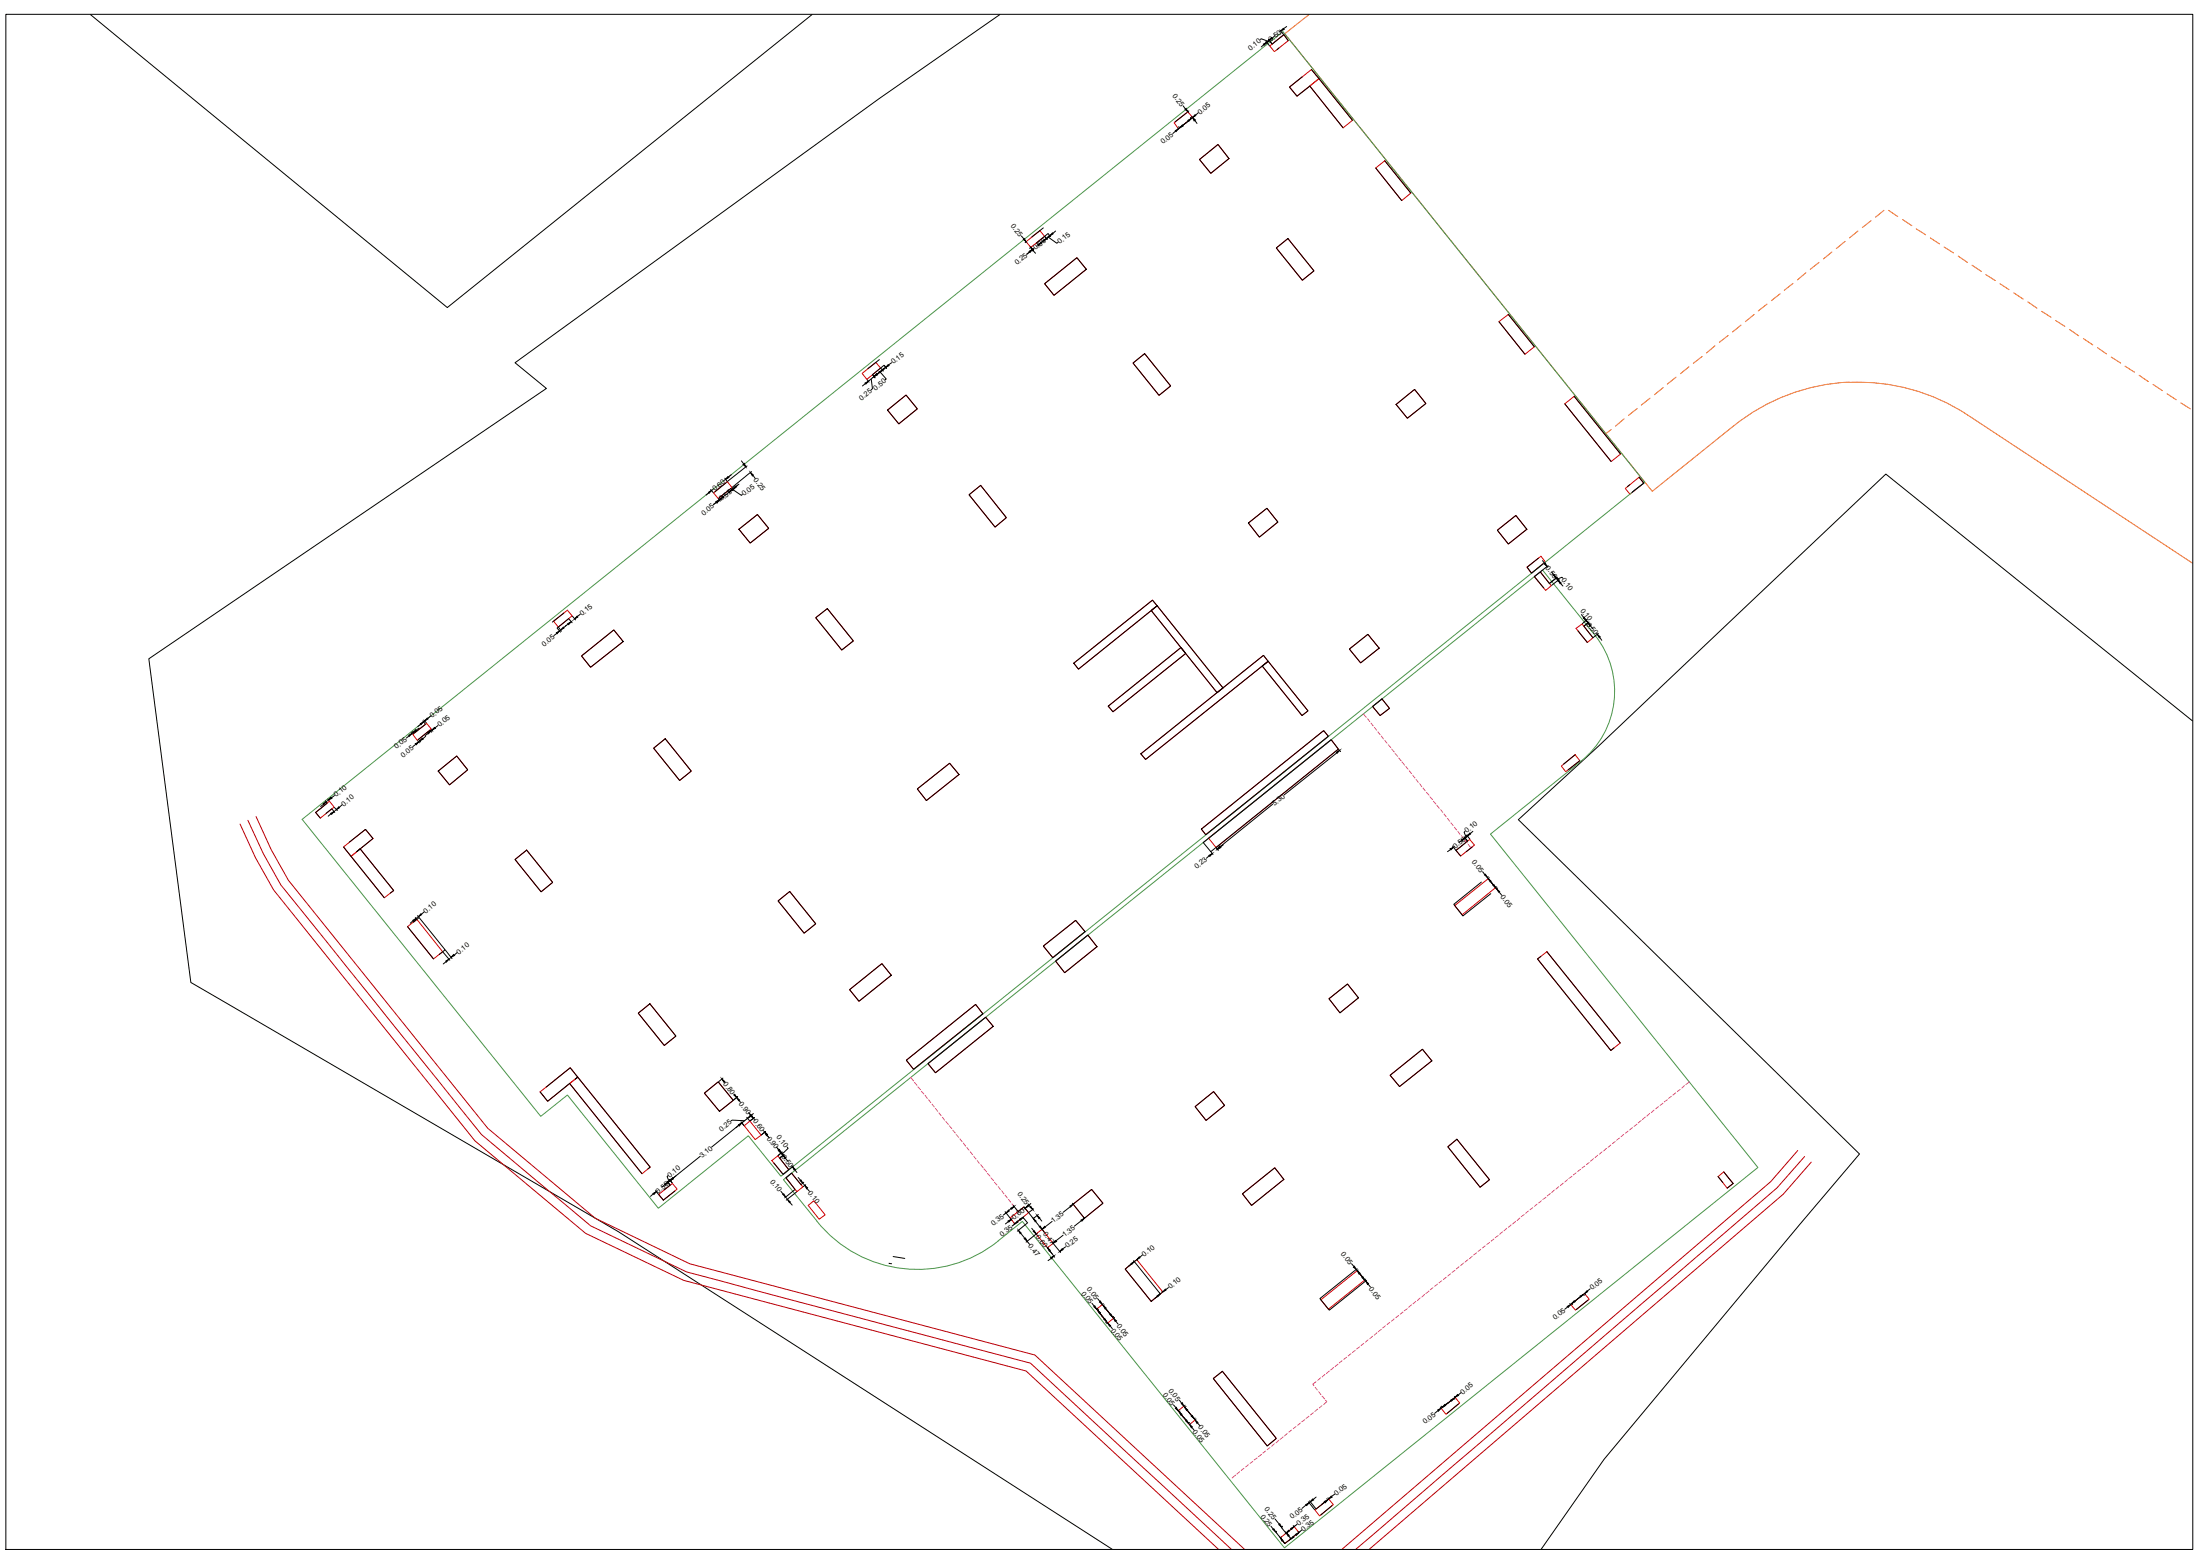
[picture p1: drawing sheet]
<svg xmlns="http://www.w3.org/2000/svg" width="297mm" height="210mm" viewBox="0 0 297 210" stroke-linecap="round" stroke-linejoin="round" font-family="sans-serif">
<!-- layer: shtyllat def -->
<g fill="none" stroke="#f00" stroke-width=".14">
<path d="M158.5 16.6l1.9-1.5 .6 .8-1.9 1.5zM171.4 6.2l1.9-1.5 .6 .8-1.8 1.5zM174.1 11.8l3-2.4 1 1.2-3 2.4zM176.9 11.6l1.2-1 4.5 5.6-1.3 1.1zM138.5 32.6l1.9-1.5 .6 .8-1.8 1.5zM141 38.3l4.4-3.5 1.3 1.6-4.4 3.5zM162 21.5l2.5-2 1.4 1.9-2.4 2zM172.3 33.5l1.6-1.3 3.5 4.4-1.6 1.2zM185.7 22.7l1.3-1 3.5 4.4-1.2 1zM116.4 50.4l1.9-1.5 .6 .8-1.9 1.5zM119.8 55.4l2.5-2.1 1.6 1.9-2.5 2zM153 49l1.5-1.3 3.6 4.4-1.6 1.3z"/>
<path d="M188.5 54.6l2.5-2 1.5 1.9-2.5 2zM202.4 43.4l1.3-1 3.5 4.4-1.3 1zM211.3 54.5l1.2-1 6.3 7.8-1.3 1zM96.3 66.5l1.9-1.5 .6 .8-1.8 1.5zM99.8 71.4l2.5-1.9 1.5 1.8-2.5 2zM130.8 66.8l1.6-1.3 3.5 4.4-1.5 1.2zM168.6 70.6l2.5-2 1.4 1.9-2.5 2zM202.2 71.6l2.5-2 1.4 1.8-2.4 2zM206.1 76.6l2-1.5 .5 .7-1.8 1.6zM207.2 77.8l.8-.6 1.5 1.9-.8 .6zM219.4 65.9l1.9-1.5 .6 .8-1.8 1.5zM55.7 99.1l1.9-1.5 .6 .8-1.9 1.5z"/>
<path d="M74.7 83.8l1.9-1.4 .6 .7-1.8 1.6zM78.5 88.5l4.4-3.5 1.2 1.6-4.4 3.5zM110.1 83.4l1.6-1.2 3.5 4.3-1.5 1.2zM145 89.5l10.6-8.5 .6 .8-10.6 8.5zM149.6 95.3l9.9-7.9 .6 .8-9.8 7.9zM155.4 82.4l.8-.6 8.9 11.1-.8 .6zM170.4 89.9l.8-.6 5.4 6.7-.8 .6zM182.2 87.6l2.5-2 1.5 1.9-2.5 2zM185.3 95.4l1.3-1.1 1 1.3-1.3 1zM212.8 84.8l.8-.6 1.5 1.9-.8 .6zM42.6 109.7l1.9-1.6 .6 .9-1.8 1.4zM46.4 114.3l2.9-2.3 1.1 1.2-3 2.4z"/>
<path d="M47.4 115.6l1.2-1 4.6 5.6-1.3 1zM59.2 104.1l2.5-2 1.4 1.8-2.4 2zM69.5 116l1.6-1.2 3.5 4.3-1.5 1.3zM88.3 101l1.5-1.3 3.5 4.4-1.5 1.3zM123.9 106.5l4.3-3.5 1.3 1.5-4.4 3.6zM154 101.8l16.6-13.3 .6 .8-16.5 13.2zM162.2 111.9l16.5-13.3 .7 .8-16.6 13.3zM163.2 113.1l16.5-13.2 1 1.2-16.5 13.3zM196.6 114.8l1.8-1.5 .7 .8-1.9 1.5zM210.8 103.4l1.9-1.5 .6 .8-1.9 1.5zM55 125.1l1.3-1 3.5 4.4-1.3 .9zM86.2 136.8l1.5-1.3 3.6 4.4-1.6 1.2z"/>
<path d="M105.1 121.6l1.5-1.3 3.5 4.4-1.5 1.3zM114.7 133.6l4.4-3.5 1.2 1.5-4.3 3.6zM140.9 127.7l4.3-3.5 1.3 1.6-4.4 3.5zM142.5 129.7l4.4-3.5 1.2 1.6-4.4 3.5zM179.4 134.8l2.5-2 1.5 1.9-2.5 2zM196.4 122.2l4.5-3.6 1 1.2-4.5 3.7zM207.6 129.4l1.3-.9 9.9 12.3-1.3 1zM72.9 147.4l4.1-3.3 1 1.3-4.1 3.3zM76.9 146.2l1.1-.8 9.8 12.2-1.1 .8zM95.1 147.6l1.9-1.6 2 2.5-1.9 1.5zM100.5 152l.7-.7 1.6 1.9-.8 .6zM104.2 156.7l.8-.7 1.5 1.9-.8 .6z"/>
<path d="M106.1 159l.8-.6 1.5 1.8-.8 .7zM122.4 143.1l9.3-7.5 1 1.2-9.4 7.5zM125.3 143.6l7.8-6.3 1 1.2-7.8 6.3zM161.4 149.4l2.5-2.1 1.4 1.9-2.5 2zM187.7 145.1l4.4-3.5 1.2 1.6-4.3 3.5zM195.5 154.8l1.2-1 4.4 5.4-1.3 1.1zM232 158.8l.7-.6 1.3 1.6-.8 .6zM88.9 161.2l1.9-1.4 .6 .7-1.8 1.5zM109.1 162.7l.8-.6 1.5 1.9-.8 .6zM136.4 164.4l1.8-1.5 .7 .8-1.9 1.5zM139.9 166.6l.8-.7 1.5 1.9-.8 .6zM144.9 162.5l2.5-1.9 1.5 1.8-2.5 2.1z"/>
<path d="M148.1 176.7l.7-.6 1.6 1.9-.9 .6zM151.9 171.3l1.6-1.3 3.5 4.4-1.6 1.3zM167.8 161.1l4.3-3.5 1.2 1.6-4.3 3.5zM178.3 175.5l4.9-4 1.1 1.3-4.9 3.9zM212.1 176.1l1.8-1.5 .7 .8-1.9 1.5zM159.1 190.4l.7-.6 1.6 1.9-.8 .6zM163.8 186.1l1.2-1 7.3 9.1-1.2 1zM194.6 190.1l1.9-1.5 .6 .8-1.9 1.5zM172.9 207.6l1.8-1.5 .7 .8-1.9 1.5zM177.5 203.8l1.9-1.5 .6 .8-1.8 1.5z"/>
</g>
<!-- layer: Themel pllaka o3 ferizaj -->
<g fill="none" stroke="#ff7f00" stroke-width=".14">
<path d="M176.7 2l-3.2 2.6 49.6 61.7 11-8.8M240.4 39.7l-1.2 .9M242.1 38.3l-1.2 .9M243.8 36.8l-1.1 1M245.6 35.4l-1.2 1M247.3 34l-1.1 1M249.1 32.6l-1.2 1M250.9 31.2l-1.2 .9M252.6 29.8l-1.2 .9M254.4 28.4l-1.2 .9M255 28.4l1.2 .8M256.9 29.6l1.2 .9"/>
<path d="M258.7 30.9l1.3 .8M260.6 32.1l1.3 .8M262.5 33.3l1.3 .8M264.4 34.6l1.2 .8M266.3 35.8l1.2 .8M268.1 37.1l1.3 .8M270 38.3l1.3 .8M271.9 39.5l1.3 .9M217.5 58l-.7 .5M219.3 56.5l-1.2 1M221.1 55.1l-1.2 1M222.8 53.7l-1.2 1"/>
<path d="M224.6 52.3l-1.2 1M226.3 50.9l-1.2 .9M228 49.5l-1.1 .9M229.8 48.1l-1.2 1M231.5 46.7l-1.1 1M233.3 45.3l-1.2 .9M235.1 43.9l-1.2 .9M236.8 42.4l-1.1 1M238.6 41l-1.2 1M249.6 51.6a26.8 26.8 0 0 0-15.5 5.9M249.6 51.6a26.8 26.8 0 0 1 16 4.4M265.6 56l30.4 20"/>
<path d="M273.8 40.8l1.2 .8M275.7 42l1.2 .8M277.5 43.3l1.3 .8M279.4 44.5l1.3 .8M281.3 45.7l1.3 .9M283.2 46.9l1.2 .9M285.1 48.2l1.2 .8M286.9 49.4l1.3 .8M288.8 50.7l1.3 .8M290.7 51.9l1.3 .8M292.6 53.2l1.2 .8M294.5 54.4l1.2 .8"/>
</g>
<!-- layer: Parcela Baze -->
<path d="M12.2 2l48.2 39.5 49.2-39.5M135 2l-16.3 11.3-49.2 35.7 4.3 3.4-53.7 36.5 5.7 43.7 57.7 33.7 66.6 42.8M296 97.3l-41.4-33.3-38.8 36.8-10.8 9.8 46.1 45.2-8.1 9.5-26.4 31.7-8.5 12.1" fill="none" stroke="#000" stroke-width=".14"/>
<!-- layer: pilotat ri betimi projekt pl -->
<path d="M32.4 111.2l2.1 4.6 2.4 4.3 27.2 33.9 15 12.5 13.2 6.3 46.2 12.3 26 24M33.5 110.7l2 4.5 2.4 4.3 27.1 33.6 14.7 12.4 13 6.2 46.4 12.3 27.1 25.1M34.6 110.2l2 4.5 2.3 4.1 27 33.5 14.5 12.2 12.7 6.1 46.6 12.3 28.3 26.2M242.7 155.3l-3.6 4.2-57.9 49.6M243.7 156.1l-3.8 4.2-56.8 48.8M244.5 156.9l-3.7 4.3-55.9 47.9" fill="none" stroke="#b80000" stroke-width=".14"/>
<!-- layer: llg betimi themelet -->
<path d="M215.4 85.8a12.1 12.1 0 0 1-2 17M215.4 85.8l-7.1-8.9-102.5 82.3 4.5 5.6a17.4 17.4 0 0 0 24.5 2.7M40.8 110.6l132.4-106.3 48.9 60.8-116.7 93.7-4.4-5.5-12.1 9.8-12.3-15.3-3.6 2.9zM213.4 102.8l-12.2 9.8 36.1 45-63.9 51.3-35.4-44-3.2 2.6" fill="none" stroke="#4a954a" stroke-width=".14"/>
<!-- layer: 2D Drafting - General_Pen_No__75 -->
<g fill="none" stroke="#f0f" stroke-width=".14">
<path d="M184.1 96.4l.4 .4M184.6 97l.3 .4M185.1 97.6l.3 .4M185.6 98.2l.3 .4M186 98.8l.3 .4M186.5 99.3l.3 .5M187 99.9l.3 .4M187.4 100.5l.4 .4M187.9 101.1l.3 .4M188.4 101.7l.3 .4M188.8 102.3l.4 .4M189.3 102.9l.3 .4"/>
<path d="M189.8 103.4l.3 .4M190.3 104l.3 .4M190.7 104.6l.3 .4M191.2 105.2l.3 .4M191.7 105.8l.3 .4M192.1 106.4l.3 .4M192.6 107l.3 .3M193.1 107.6l.3 .3M193.5 108.1l.4 .4M194 108.7l.3 .4M194.5 109.3l.3 .4M195 109.9l.3 .4"/>
<path d="M195.4 110.5l.3 .4M195.9 111.1l.3 .3M196.4 111.7l.3 .3M196.8 112.2l.3 .4M197.3 112.8l.3 .4M197.8 113.4l.3 .4M198.2 114l.4 .5M123 145.4l.3 .5M123.5 146.1l.3 .4M123.9 146.7l.4 .4M124.4 147.3l.3 .4M124.9 147.9l.3 .4"/>
<path d="M125.4 148.4l.3 .4M125.8 149l.3 .4M126.3 149.6l.3 .4M126.8 150.2l.3 .4M127.2 150.8l.3 .4M127.7 151.4l.3 .4M128.2 152l.3 .3M128.6 152.6l.4 .3M129.1 153.1l.3 .4M129.6 153.7l.3 .4M130.1 154.3l.3 .4M130.5 154.9l.3 .4"/>
<path d="M131 155.5l.3 .4M131.5 156.1l.3 .3M131.9 156.7l.3 .3M132.4 157.2l.3 .4M132.9 157.8l.3 .4M133.3 158.4l.4 .4M133.8 159l.3 .4M134.3 159.6l.3 .4M211.1 159.7l-.4 .3M211.7 159.2l-.4 .3M212.2 158.8l-.4 .3M212.8 158.3l-.4 .3"/>
<path d="M213.4 157.8l-.4 .3M214 157.4l-.4 .3M214.6 156.9l-.4 .3M215.2 156.4l-.5 .3M215.7 155.9l-.4 .4M216.3 155.5l-.4 .3M216.9 155l-.4 .3M217.5 154.5l-.4 .4M218.1 154.1l-.4 .3M218.7 153.6l-.4 .3M219.2 153.1l-.4 .3M219.8 152.7l-.4 .3"/>
<path d="M220.4 152.2l-.4 .3M221 151.8l-.4 .2M221.6 151.2l-.4 .4M222.2 150.8l-.4 .3M222.7 150.3l-.3 .4M223.3 149.8l-.3 .4M223.9 149.4l-.4 .3M224.5 148.9l-.4 .3M225.1 148.4l-.4 .3M225.7 148l-.4 .3M226.3 147.5l-.4 .3M226.9 147.1l-.4 .2"/>
<path d="M227.4 146.5l-.3 .4M228.1 146l-.5 .4M134.8 160.2l.3 .4M135.2 160.7l.3 .4M135.7 161.3l.3 .4M136.2 161.9l.3 .4M136.6 162.5l.3 .4M137.1 163.1l.4 .5M185.9 179.9l-.4 .3M186.5 179.4l-.4 .4M187.1 179l-.4 .3M187.6 178.5l-.3 .3"/>
<path d="M188.2 178l-.3 .3M188.8 177.6l-.3 .3M189.4 177.1l-.4 .3M190 176.6l-.4 .3M190.6 176.1l-.4 .4M191.2 175.7l-.4 .3M191.8 175.2l-.4 .3M192.3 174.7l-.3 .4M192.9 174.3l-.4 .3M193.5 173.8l-.4 .3M194.1 173.3l-.4 .3M194.7 172.9l-.4 .3"/>
<path d="M195.3 172.4l-.4 .3M195.9 171.9l-.4 .3M196.5 171.5l-.5 .3M197 171l-.4 .3M197.6 170.5l-.4 .3M198.2 170l-.4 .4M198.8 169.6l-.4 .3M199.4 169.1l-.4 .3M199.9 168.6l-.4 .3M200.5 168.2l-.4 .3M201.1 167.7l-.4 .3M201.7 167.2l-.4 .3"/>
<path d="M202.3 166.8l-.4 .3M202.9 166.3l-.4 .3M203.4 165.8l-.3 .3M204 165.3l-.3 .4M204.6 164.9l-.4 .3M205.2 164.4l-.4 .3M205.8 163.9l-.4 .3M206.4 163.5l-.4 .3M207 163l-.4 .3M207.5 162.5l-.3 .3M208.1 162.1l-.3 .3M208.7 161.6l-.4 .3"/>
<path d="M209.3 161.1l-.4 .3M209.9 160.6l-.4 .4M210.5 160.2l-.4 .3M166.8 199.1l-.4 .4M167.4 198.7l-.4 .3M168 198.2l-.4 .3M168.6 197.7l-.4 .3M169.1 197.3l-.3 .3M169.7 196.8l-.4 .3M170.3 196.3l-.4 .3M170.9 195.9l-.4 .3M171.5 195.4l-.4 .3"/>
<path d="M172.1 194.9l-.4 .3M172.7 194.4l-.4 .4M173.3 194l-.5 .3M173.8 193.5l-.4 .3M174.4 193l-.4 .3M175 192.6l-.4 .3M175.6 192.1l-.4 .3M176.2 191.6l-.4 .3M176.7 191.2l-.4 .3M177.3 190.7l-.4 .3M177.6 187.3l.3 .3M177.7 186.5l-.5 .3 .2 .3"/>
<path d="M177.9 190.2l-.4 .3M178 187.9l.3 .3M178.3 186l-.4 .3M178.5 189.7l-.4 .4M178.5 188.5l.3 .3M178.9 185.5l-.4 .4M179 189l.1 .2-.4 .4M179.5 185.1l-.4 .3M180.1 184.6l-.5 .3M180.7 184.1l-.5 .4M181.2 183.7l-.4 .3M181.8 183.2l-.4 .3"/>
<path d="M182.4 182.7l-.4 .3M183 182.3l-.4 .3M183.6 181.8l-.4 .3M184.1 181.3l-.3 .3M184.7 180.8l-.4 .4M185.3 180.4l-.4 .3"/>
</g>
<!-- layer: A - Shtyllat_Pen_No__22 -->
<g fill="none" stroke="#000" stroke-width=".14">
<path d="M160.2 15.2l-1.5 1.3M160.9 16l-1.6 1.3M172.7 6.5l-.3 .2M173.9 5.5l-.6-.8-1.5 1.3M175.8 10.4l-1.7 1.4 1 1.2 1.8-1.4 4.4 5.7M177.1 9.4l5.5 6.8M140.9 30.8l-1.6 1.2M141 38.3l4.4-3.5 1.3 1.6-4.4 3.5zM141.5 31.5l-1.6 1.3M162 21.5l2.5-2 1.4 1.9-2.4 2zM172.3 33.5l1.6-1.3 3.5 4.4-1.6 1.2zM185.7 22.7l3.6 4.4"/>
<path d="M187 21.7l3.5 4.4M118.7 48.5l-1.5 1.3M119.4 49.3l-1.6 1.3M119.8 55.4l2.5-2.1 1.6 1.9-2.5 2zM153 49l1.5-1.3 3.6 4.4-1.6 1.3zM188.5 54.6l2.5-2 1.5 1.9-2.5 2zM202.4 43.4l3.5 4.4M203.7 42.4l3.5 4.4M211.3 54.5l6.2 7.8M212.5 53.5l6.3 7.8M98.1 65.1l-1.6 1.3M98.7 65.9l-1.6 1.3"/>
<path d="M99.8 71.4l2.5-1.9 1.5 1.8-2.5 2zM130.8 66.8l1.6-1.3 3.5 4.4-1.5 1.2zM168.6 70.6l2.5-2 1.4 1.9-2.5 2zM202.2 71.6l2.5-2 1.4 1.8-2.4 2zM207.7 75.3l-1.5 1.3 .6 .8 1.6-1.3M209.2 78.8l-1.2-1.6-.8 .6 1.2 1.6M220 65.4l-.3 .3M221.3 64.4l.6 .8-1.5 1.2M57.4 97.8l-1.5 1.2M58.1 98.5l-1.6 1.3M76.1 82.7l-1.5 1.3M76.8 83.5l-1.6 1.3"/>
<path d="M78.5 88.5l4.4-3.5 1.2 1.6-4.4 3.5zM110.1 83.4l1.6-1.2 3.5 4.3-1.5 1.2zM145 89.5l10.6-8.5 .6 .8-10.6 8.5zM149.6 95.3l9.9-7.9 .6 .8-9.8 7.9zM155.4 82.4l.8-.6 8.9 11.1-.8 .6zM170.4 89.9l.8-.6 5.4 6.7-.8 .6zM182.2 87.6l2.5-2 1.5 1.9-2.5 2zM185.3 95.4l1.3-1.1 1 1.3-1.3 1zM213 85.2l1.3 1.5M213.9 84.5l1.2 1.6M44.2 108.4l-1.6 1.3 .7 .7M44.8 109.2l-.8 .6"/>
<path d="M46.4 114.3l5.5 6.9M47.1 113.7l2.2-1.7 1.1 1.2-2.2 1.8 .4-.4 4.6 5.6-.5 .4M59.2 104.1l2.5-2 1.4 1.8-2.4 2zM69.5 116l1.6-1.2 3.5 4.3-1.5 1.3zM88.3 101l1.5-1.3 3.5 4.4-1.5 1.3zM123.9 106.5l4.3-3.5 1.3 1.5-4.4 3.6zM154 101.8l16.6-13.3 .6 .8-16.5 13.2zM162.2 111.9l16.5-13.3 .7 .8-16.6 13.3zM162.5 113.7l17.2-13.8 1 1.2-17.2 13.9zM198.1 113.5l-1.5 1.3 .6 .8M198.8 114.3l-.8 .7M200 119.1l-3.7 3 1.2 1.5 3.8-3"/>
<path d="M200.8 118.4l1.2 1.6M212.7 101.9l-1.6 1.3M213.3 102.7l-1.6 1.2M55 125.1l3.5 4.3M55.8 124.5l.8-.6 3.5 4.3-.8 .6M86.2 136.8l1.5-1.3 3.6 4.4-1.6 1.2zM105.1 121.6l1.5-1.3 3.5 4.4-1.5 1.3zM114.7 133.6l4.4-3.5 1.2 1.5-4.3 3.6zM140.9 127.7l4.3-3.5 1.3 1.6-4.4 3.5zM142.5 129.7l4.4-3.5 1.2 1.6-4.4 3.5zM179.4 134.8l2.5-2 1.5 1.9-2.5 2zM208.1 129.1l-.5 .3 9.9 12.4 .5-.4"/>
<path d="M208.9 128.5l9.9 12.3M72.9 147.4l1 1.3 3-2.5 9.8 12.2M73.7 146.8l3.3-2.7 1 1.3-.3 .3 .3-.3 9.8 12.2-.4 .2M90.5 160l-.8 .6M95.1 147.6l1.9-1.6 2 2.5-1.9 1.5zM105.3 156.3l1.2 1.6-.8 .6-1.2-1.5M108.1 159.9l-1.2-1.5-.8 .6 1.2 1.6M122.4 143.1l9.3-7.5 1 1.2-9.4 7.5zM125.3 143.6l7.8-6.3 1 1.2-7.8 6.3zM161.4 149.4l2.5-2.1 1.4 1.9-2.5 2zM187.7 145.1l4.4-3.5 1.2 1.6-4.3 3.5zM195.5 154.8l1.2-1 4.4 5.4-1.3 1.1z"/>
<path d="M232 158.8l.6 .8M232.7 158.2l1.3 1.6-.8 .6M91.1 160.8l-1.5 1.2-.7-.8M120 170.5l.4 .1M120.6 169.6l1.6 .3M137.5 163.6l.7-.7 1.3 1.6M138.1 164.3l.7 .8M144.9 162.5l2.5-1.9 1.5 1.8-2.5 2.1zM148.2 176.9l1.2 1.5M149 176.2l1.2 1.6M151.9 171.3l1.2-1 3.6 4.4-1.3 1zM167.8 161.1l4.3-3.5 1.2 1.6-4.3 3.5z"/>
<path d="M178.2 175.3l4.9-3.9 1.3 1.5-4.9 4zM213.8 174.7l-1.6 1.3M214.4 175.5l-1.6 1.3M159.2 190.6l1.3 1.5M160 190l1.2 1.5M163.8 186.1l1.2-1 7.3 9.1-1.2 1zM196.3 188.8l-1.5 1.2M196.9 189.5l-1.5 1.3M172.2 206.8l1.3 1.6 .8-.6M173 206.2l.6 .8M179.3 202.5l-1.6 1.2M179.9 203.2l-1.6 1.3"/>
</g>
<!-- layer: prjekt i ri -->
<g fill="none" stroke="#000" stroke-width=".14">
<path d="M.8 1.9h295.3v207.3h-295.3zM158.7 17.7l-.3 .3M159 17.2l.1 .1M159.2 17.1v.1M159.8 14.3l.2 .4M160.5 16.3l-.8 .6M160.5 15l-.1 .1M160.7 15.9h.1M160.9 15.7l.1 .1M160.9 15.9v.1M161.3 16.2l.3 .5M161.8 15.2l-.4 .4"/>
<path d="M170.2 5.3l.1-.1 .9 .4M170.9 5.6l.5 .6M171 5.7l-.7 .6M171.3 5.3l.4 .6M171.4 5.4l-.3 .3M172.2 4.8l-.4 .4M172.8 4l.5 .6M173.7 3.6l-.4 .3M137.9 31.9l.3 .3M138.5 32.7l-.1 .1M139 34l-.4 .3M139.1 33.4l-.1 .1"/>
<path d="M139.2 33.5l.3 .4M139.5 33.8l.3 .4M140 32.8l.3 .4M140.9 32.5l-.4 .3M141 32.5l-.4 .3M141.1 31.9l.3 .4M141.5 32l1.2 .8 .2-.1M141.5 31.6l.3 .3M141.8 31.8l-.5 .4M142.1 31.6l-.4 .3M142.5 31.2l-.4 .3M116.9 51.8l-.5 .3"/>
<path d="M117.1 51.3l.2 .3M117.6 51.2l.2 1.3-.2 .1M117.8 50.6l.3 .4M118 50.8l-.8 .7M118.7 50.3l-.4 .3M118.9 49.7l.3 .4M119.2 49.9l-.8 .6 .4-.3 .9 1-.2 .1M119.4 49.3l.3 .4M120.4 49l-.4 .3M95.7 66.5l-.4 .3M96 66.1l.3 .4M96.7 67.8l-.4 .3"/>
<path d="M97 67.3l.2 .3M97.1 67.2l.3 .3M97.9 64.5l.3 .5M98.5 66.4l-.9 .6M98.7 66l.3 .2M98.7 64.1l-.3 .3M98.9 65.9l.2 .2M98.9 66.1l1.2 .8 .1-.2M99 66l-.2 .1M99.6 65.5l-.4 .3M99.8 65.3l-.4 .4M100.1 62.2l.3 .4"/>
<path d="M100.9 62.9l-2.7 2.1M101.5 63.7l-2.6 2.1M101.7 64.2l.3 .4M208.3 75.7l.3 .4M209 76.4l-1 .8M209.5 77.2l.3 .4M210.1 78l.3 .3M210.3 77.9l-1.1 .8M210.4 78.4l.4 .4M210.5 78.2l-1 .8M210.7 78.7l.3 .4M211 78l-.1-.1-.6 .3"/>
<path d="M55.2 99.3l-.4 .3M55.5 98.9l.2 .2M55.7 98.7l.1 .3M56.4 100l.2 .3M56.5 99.9l.3 .2M56.6 98.3l-.4 .3M56.8 97.8l-.4 .3M57.1 97.3l.3 .4M57.2 97.2l.4 .4M57.5 99.4l-.4 .3M57.8 99l-.4 .3M58.1 98.6l.2 .2"/>
<path d="M58.1 96.7l-.4 .3M58.3 98.5l.1 .2M59.1 97.9l-.4 .3M75.2 85.5l-.4 .3M75.3 84.8l.4 .5M75.4 84.7l.4 .5M76.5 84.4l-.4 .3M76.7 84.2l-.4 .3M76.8 83.6l.4 .5M77.3 83.2l.4 .5M78.3 82.9l-.3 .3M213.5 83l.4 .4"/>
<path d="M213.8 83.3l.3 .4M214.3 83.6l-.7 .6M214.5 84l-.6 .5M214.7 84.4l.3 .5M215.8 85.5l-.7 .5M216 86l.3 .4M43.7 108.6l-.4 .3M43.9 108.1l.2 .3M44.3 107.9l.1 .2M44.7 109.8l-.4 .4M44.9 109.2l.3 .5M45.2 109l.3 .4"/>
<path d="M45.2 107.4l-.4 .3M46.2 108.7l-.4 .3M56.2 100.4l-.5 .4M163.3 115.5l-.4 .4M163.5 115l.3 .3M164.5 114.7l-.3-.2 .3 .3M165.2 114l-.4 .3M171.8 108.6l-7.1 5.7M180.5 101.6l-7.1 5.7M180.7 101.2l.3 .3M195.9 114.7l-.5 .3M196.1 114.2l.4 .6"/>
<path d="M197.4 113.4l-.4 .3M197.7 113l.4 .5M197.8 112.2l-.1 .1 .2 .7M198 112.7l.4 .5M198.1 112.8l-.3 .3M198.6 112.5l-.4 .3M198.9 112.2l-.4 .4M200.2 117.7l.3 .4M200.9 118.3v.1M201.1 118.5l-.1 .1M201.2 119l.4 .4M201.3 119.1l.3 .4"/>
<path d="M202.1 119.7l-.1 .1M202.2 119.9l-.1 .1M55.8 124.3l-.4 .3M56.1 123.9l.1 .2M56.4 123.6l.1 .2M57.3 123.1l-.4 .3M59.8 128.5l.9 1.1M60.1 128.3l.9 1.1M60.2 129.8l-.4 .3M61.7 128.6l-.4 .3M202.4 120.4l.4 .4M89.8 159.9l-.4 .3"/>
<path d="M90.1 159.5l.4 .4M90.2 158.7l-.1 .1 .2 .7M90.4 159.2l.3 .5M90.5 159.3l-.3 .3M91 159l-.4 .3M94.6 156.1l-3.7 2.9 .4-.3M97.6 145.5l-.5 .5M97.8 146l.1 .1M98.7 151.3l.2-.1 1.7 .1M99.1 147.7l.1 .1M99.4 152.2l.4-.3-3.7 2.9M99.6 148l-.6 .5"/>
<path d="M99.8 148.5l.2 .3M100.1 151.5l.3 .4M100.8 150.8l.4 .5M101 150.9l-.9 .7M101.1 150.2l.3 .4-.2-.2M101.7 150.3l-.4 .4M101.9 150.9l-.6 .4M103.4 152.7l-.6 .5M103.7 153.4l-.2-.2 .4 .4M104.8 154.8l.4 .5-.2-.3M105.1 155.2l.3 .4M105.5 155.6l.2 .3"/>
<path d="M105.6 155.5l-.5 .5M105.9 155.9l-.6 .4M106 156.3l.4 .4M106.3 154.8l.1 .2-.8 .8M107.1 157.4l-.6 .4M107.3 157.9l.3 .4M107.8 158.9l.3 .4M108.5 159.6l-.3 .3M108.8 159.9l-.4 .3M88.2 161.1l-.4 .4M88.5 160.7l.4 .5M105.4 160.8l.3 .4"/>
<path d="M106.6 162.3l.4 .4M107.3 160.6l-1.4 1.1M107.6 160.9l-1.4 1.1M109 160.4l.3 .4M135.7 163.6l.6 .8M135.8 163.7l-.3 .3M136.1 164.9l-.4 .3M136.4 164.5l.2 .2M136.5 163.1l-.3 .3M136.8 162.7l.6 .8M136.9 165l.1 .2M137 165.2l-.4 .3"/>
<path d="M137.7 164.6l-.3 .3M137.8 166.5l.6 .7M138.2 164.4v.1M138.3 163l.2 .2M138.7 165.1l-1.3 1.1M138.7 167.5l.3 .5M138.8 162.5l.3 .4M139.2 162.5l-.4 .3M139.3 165.8l.3 .4M139.6 163.2l-.7 .4M139.8 164.9l.6 .7M139.9 166.6l-1.4 1.1"/>
<path d="M140.1 166.4l-.1 .1M140.2 163.9l-.6 .6v-.1M140.4 164.5l.3 .3M140.6 165.8l.1 .1M140.7 165.9l.3 .5M140.8 165.8l-.1 .1M141.5 168.5l.9 1.2M141.5 168.3v.1M141.7 168.9l.4 .3M141.9 169.9l-.4 .3M142.1 164.9l-1 .7M142.1 167.7v.1"/>
<path d="M142.2 167.9l1 1.2M143.5 166.7l-.9 .8M143.9 168.3l-.4 .3M144.5 162.9l-1 .7M144.8 162.4l.1 .1M146 164.7l-.9 .8M146.3 164.3l.1 .1M147.4 175.9l.3 .4M148.2 175.3l.3 .4M148.2 176.6l-.1 .1M148.3 176.8h-.1M148.5 177.2l.6 .8"/>
<path d="M149 176l-.1 .1M149.1 176.1l-.1 .1M149.3 176.6l.6 .8M149.4 178.5h-.1M149.5 178.6l-.1 .1M149.9 179l.3 .4M150.4 177.7h-.1M150.5 177.8l-.1 .1M150.7 178.3l.2 .4M152.8 170.6l-.4 .3M153.1 170.2v.1M153.5 170.1l.1 .1"/>
<path d="M154.2 169.4l-.3 .3M156.3 175l-.4 .3M156.6 174.5v.1M156.9 174.3l.1 .1M157.8 173.8l-.4 .3M182.5 170.6l.3 .4M183.2 171.3v.1M183.4 171.4l-.1 .1M183.6 171.9l.3 .4M183.6 172l.4 .4M184.4 172.7h-.1M184.5 172.8l-.1 .1"/>
<path d="M184.7 173.3l.3 .4M211.7 176.4l-.4 .3M211.9 176l.1 .1M212.2 176l.1 .1M213.4 175l-.8 .7M213.8 174.8l.1 .1M214 174.7h.1M214.7 174l-.4 .3M158.4 189.6l.4 .4M159.2 190.3l-.1 .1M159.2 189l.3 .4M159.3 190.5h-.1"/>
<path d="M159.5 191l.3 .4M159.8 191.3l.4 .4M160 189.7l-.1 .1M160.1 189.9h-.1M160.3 190.4l.6 .7M160.6 192l-.1 .1M160.7 192.2l-.1 .1M160.9 192.7l.3 .4M161.4 191.4l-.1 .1M161.5 191.5l-.1 .1M161.7 192.1l.3 .3M194.2 190.4l-.5 .4"/>
<path d="M194.5 189.9v.2M194.6 189.8l.1 .1M195.5 189.3l-.4 .3M195.9 189l-.4 .4M196.4 188.8v.1M196.4 188.5v.1M197.3 188l-.4 .3M171.6 206l.3 .4M172.2 205l.5 .8M172.4 206.7l-.1 .1M173 207.5h-.1M173.2 206l-.2 .1"/>
<path d="M173.2 208l.3 .4M173.7 207l.1 .1M173.8 206.8l-.1 .1M174 207.3l.3 .4M174.1 207.6l.1 .1M174.4 206.4l-.4 .3M174.6 205.9l.1 .1M174.9 207.2l-.2 .2M175.1 205.8l-.4 .3M175.2 206.7l.1 .1M175.8 206.5l-.4 .4M176.3 203.1l-.5 .5"/>
<path d="M176.6 202.7l.9 1.1M176.8 202.6l.9 1.1M177.7 202.1l-.4 .3M178.8 202.8l-.3 .3M179.1 202.3l.1 .1M179.3 202.2l.1 .1M180.2 201.7l-.4 .3"/>
</g>
<g fill="#000" stroke="#000" stroke-width=".14">
<path d="M158.7 17.6l.4-.2-.3 .4zM159.6 16.9l.2 .1-.5 .3zM160 14.8l.1-.2 .3 .5zM160.4 16.2l.5-.2-.4 .4zM161.4 15.5v.1l-.4 .3zM161 15.9l.4 .3-.2 .1zM170.6 6l.5-.3-.4 .4zM170.9 5.7l.5-.3-.4 .4zM171.7 5.1l.1 .1-.4 .2zM173.3 3.8l.1 .2-.5 .2zM138.2 32.3l.1-.1 .2 .4zM139 33.9l.4-.2-.3 .4z"/>
<path d="M139.2 33.4l.4 .3-.2 .2zM140.5 32.7l.1 .1-.4 .3zM140.8 32.5l.5-.3-.3 .4zM141.6 31.8l.1 .1-.4 .3zM142.1 31.4l.1 .2-.4 .2zM116.8 51.7l.4-.2-.3 .3zM118.3 50.4l.2 .2-.5 .2zM118.7 50.2l.4-.2-.3 .3zM119.2 49.9l.4-.3-.4 .4zM119.9 49.2l.1 .1-.4 .3zM95.7 66.4l.4-.2-.4 .4zM96.7 67.7l.4-.2-.3 .4z"/>
<path d="M97.6 67l.1 .1-.4 .3zM98.3 64.3l.1 .2-.5 .2zM98.4 66.4l.4-.3-.3 .4zM99.2 65.7l.1 .2-.5 .2zM99.3 65.6l.1 .1-.4 .3zM100.3 62.7l.2-.1 .2 .4zM101.3 63.8l.4 .3-.1 .1zM208.5 76.1l.1-.1 .3 .4zM209.7 77.7l.2-.1 .2 .4zM210.1 78l.4 .3-.1 .2zM210.4 78.3l.4 .4-.2 .1zM55.2 99.3l.4-.3-.3 .4z"/>
<path d="M56.1 98.5l.1 .2-.4 .2zM56.8 97.7l.4-.3-.4 .4zM57 99.6l.1 .2-.4 .2zM57.7 96.9l.1 .2-.5 .2zM57.7 98.9l.5-.2-.3 .3zM58.7 98.2l.1 .1-.5 .2zM75.1 85.4l.5-.2-.4 .3zM76.1 84.7v.1l-.4 .2zM76.7 84.2l.4-.3-.3 .4zM77.9 83.2l.1 .1-.4 .3zM213.8 83.4l.1-.1 .3 .5zM214 83.7l.2-.1 .2 .5z"/>
<path d="M214.4 84.1l.4 .3-.1 .1zM215.7 85.6l.4 .4-.2 .1zM43.6 108.5l.5-.3-.4 .4zM44.6 109.8l.5-.3-.3 .4zM44.7 107.6l.1 .2-.4 .2zM45.7 108.9l.1 .1-.4 .3zM56.1 100.4l.4-.3-.3 .4zM163.2 115.5l.5-.3-.3 .4zM164.7 114.2l.1 .1-.4 .3zM164.7 114.2l.1 .2-.4 .2zM180.5 101.5l.4-.2-.4 .4zM195.8 114.6l.4-.2-.3 .3z"/>
<path d="M197.3 113.4l.5-.3-.3 .4zM198.1 112.7l.1 .1-.4 .3zM198.4 112.5l.1 .1-.4 .2zM200.4 118.1l.2-.1 .2 .4zM200.9 118.6l.4 .3-.1 .1zM201.6 119.5l.1-.1 .3 .4zM55.7 124.2l.5-.2-.4 .4zM56.8 123.3l.1 .2-.4 .2zM60.2 129.7l.4-.2-.3 .4zM61.2 128.8l.2 .2-.5 .2zM202.1 120l.4 .3-.2 .1zM89.7 159.8l.5-.2-.3 .4z"/>
<path d="M90.5 159.2l.1 .2-.4 .2zM90.8 159l.1 .1-.4 .2zM97.5 145.7l.4 .3-.2 .1zM99.1 147.8l.1-.1 .3 .5zM99.7 151.8l.4-.2-.3 .4zM99.5 148.2l.4 .3-.2 .1zM101.3 150.6l.1 .1-.4 .2zM101.3 150.6l.2-.1 .2 .4zM103.2 152.8l.4 .3-.1 .2zM105.1 155.3l.1-.1 .3 .4zM105.4 155.6l.1-.1 .2 .4zM105.7 155.9l.4 .4-.1 .1z"/>
<path d="M107 157.5l.4 .3-.2 .1zM108 159.4l.1-.1 .3 .4zM88.2 161.1l.4-.2-.3 .3zM105.7 161.2l.1-.1 .3 .5zM106.3 161.9l.4 .3-.1 .1zM108.7 160l.3 .3-.1 .2zM136.1 164.8l.5-.2-.4 .4zM136.2 163.4l.1 .1-.5 .2zM136.5 163.1l.4-.3-.3 .4zM137.4 164.8v.2l-.4 .2zM137.7 164.6l.4-.3-.3 .4zM137.5 166.1l.4 .3-.2 .1z"/>
<path d="M138.3 167.2l.2-.1 .2 .4zM138.8 162.7v.1l-.4 .3zM139.1 162.9l.1-.1 .2 .5zM139.5 166.2l.1-.1 .3 .5zM139.5 164.5l.4 .3-.1 .1zM140 164.1l.4 .3-.1 .1zM140.3 165.6l.1-.1 .3 .4zM141 165.6l.1 .1-.4 .2zM141.4 168.4l.4 .4-.1 .1zM141.8 169.8l.5-.3-.3 .4zM142.5 167.5l.1 .1-.4 .2zM143.4 168.6l.1 .1-.4 .2z"/>
<path d="M144.5 162.8l.4-.3-.3 .4zM146 164.7l.4-.2-.3 .3zM147.7 176.4l.1-.1 .3 .4zM148.4 175.8l.2-.2 .2 .5zM148.2 176.9l.4 .3-.2 .1zM149 178.1l.2-.1 .2 .4zM149 176.2l.3 .4-.1 .1zM149.5 178.6l.4 .3-.1 .1zM149.8 177.4h.2l.2 .4zM150.4 178l.3 .3-.1 .1zM152.7 170.5l.4-.2-.3 .4zM153.8 169.7l.1 .1-.4 .2z"/>
<path d="M156.2 174.9l.5-.2-.4 .3zM157.3 174l.1 .1-.4 .3zM182.7 171.1l.2-.2 .2 .5zM183.2 171.5l.4 .4-.1 .1zM183.9 172.5l.1-.2 .3 .5zM184.4 172.9l.4 .4-.2 .1zM211.6 176.3l.5-.2-.4 .4zM212.5 175.6l.2 .1-.5 .3zM213.3 174.9l.5-.2-.4 .4zM214.3 174.2l.1 .2-.5 .2zM158.7 190.1l.1-.1 .3 .4zM159.2 190.6l.4 .3-.1 .1z"/>
<path d="M159.5 189.5l.1-.2 .2 .5zM160.1 191.8l.1-.1 .3 .4zM160 190l.3 .3-.1 .1zM160.9 191.2l.1-.1 .2 .4zM160.6 192.3l.4 .3-.1 .1zM161.4 191.7l.3 .3-.1 .1zM194.1 190.3l.4-.2-.3 .4zM195.1 189.6l.1 .1-.5 .3zM195.9 189l.4-.2-.3 .3zM196.8 188.2l.1 .2-.4 .2zM171.9 206.4h.1l.2 .4zM172.7 205.8l.1-.1 .2 .4z"/>
<path d="M172.9 207.6l.3 .3-.1 .1zM174 206.6l.1 .1-.5 .3zM173.7 206.9l.4 .3-.2 .2zM174.3 206.3l.4-.2-.3 .3zM174.6 207.4l.1 .1-.4 .3zM174.9 207.1l.5-.2-.4 .3zM176.3 203.1l.5-.3-.4 .4zM177.2 202.3l.2 .2-.5 .2zM178.8 202.7l.5-.2-.4 .3zM179.7 202l.2 .1-.5 .2z"/>
</g>
<g font-size="1">
<text x="171.6" y="5.7" transform="rotate(-39 171.6 5.7)">0.50</text>
<text x="168.9" y="6.8" transform="rotate(-39 168.9 6.8)">0.10</text>
<text x="158.3" y="13" transform="rotate(51 158.3 13)">0.25</text>
<text x="162" y="15.5" transform="rotate(-39 162 15.5)">0.05</text>
<text x="157" y="19.5" transform="rotate(-40 157 19.5)">0.05</text>
<text x="136.4" y="30.6" transform="rotate(51 136.4 30.6)">0.25</text>
<text x="137.3" y="35.8" transform="rotate(-39 137.3 35.8)">0.25</text>
<text x="139.8" y="33.8" transform="rotate(-39 139.8 33.8)">0.60</text>
<text x="143.1" y="33" transform="rotate(-40 143.1 33)">0.15</text>
<text x="118.2" y="52.7" transform="rotate(-38 118.2 52.7)">0.50</text>
<text x="120.6" y="49.2" transform="rotate(-39 120.6 49.2)">0.15</text>
<text x="116.3" y="54.1" transform="rotate(-39 116.3 54.1)">0.25</text>
<text x="101.7" y="64.8" transform="rotate(51 101.7 64.8)">0.25</text>
<text x="95" y="69.6" transform="rotate(-39 95 69.6)">0.05</text>
<text x="96.5" y="66.3" transform="rotate(-39 96.5 66.3)">0.60</text>
<text x="97.4" y="67.7" transform="rotate(-40 97.4 67.7)">0.55</text>
<text x="100.5" y="67" transform="rotate(-39 100.5 67)">0.05</text>
<text x="208.6" y="76.7" transform="rotate(52 208.6 76.7)">0.50</text>
<text x="78.6" y="83.2" transform="rotate(-39 78.6 83.2)">0.15</text>
<text x="210.8" y="78.3" transform="rotate(51 210.8 78.3)">0.10</text>
<text x="213.3" y="82.4" transform="rotate(51 213.3 82.4)">0.10</text>
<text x="73.5" y="87.3" transform="rotate(-39 73.5 87.3)">0.05</text>
<text x="214.2" y="84.3" transform="rotate(51 214.2 84.3)">0.50</text>
<text x="53.5" y="101.1" transform="rotate(-39 53.5 101.1)">0.05</text>
<text x="58.4" y="96.9" transform="rotate(-39 58.4 96.9)">0.05</text>
<text x="59.4" y="98.2" transform="rotate(-39 59.4 98.2)">0.05</text>
<text x="45.4" y="107.6" transform="rotate(-39 45.4 107.6)">0.10</text>
<text x="54.4" y="102.3" transform="rotate(-38 54.4 102.3)">0.05</text>
<text x="46.4" y="108.9" transform="rotate(-40 46.4 108.9)">0.10</text>
<text x="172.1" y="108.8" transform="rotate(-38 172.1 108.8)">5.30</text>
<text x="198.1" y="112.5" transform="rotate(-38 198.1 112.5)">0.10</text>
<text x="161.6" y="117.3" transform="rotate(-39 161.6 117.3)">0.23</text>
<text x="196.5" y="114.6" transform="rotate(-39 196.5 114.6)">0.50</text>
<text x="198.7" y="116.4" transform="rotate(51 198.7 116.4)">0.05</text>
<text x="57.5" y="123.3" transform="rotate(-40 57.5 123.3)">0.10</text>
<text x="202.6" y="121.1" transform="rotate(51 202.6 121.1)">0.05</text>
<text x="62" y="128.8" transform="rotate(-39 62 128.8)">0.10</text>
<text x="97.6" y="146.4" transform="rotate(51 97.6 146.4)">0.80</text>
<text x="99.7" y="149" transform="rotate(50 99.7 149)">0.90</text>
<text x="97.4" y="152.8" transform="rotate(-39 97.4 152.8)">0.25</text>
<text x="101.6" y="151.4" transform="rotate(51 101.6 151.4)">0.60</text>
<text x="103.5" y="153.7" transform="rotate(51 103.5 153.7)">0.90</text>
<text x="104.8" y="153.5" transform="rotate(51 104.8 153.5)">0.10</text>
<text x="88.9" y="161.1" transform="rotate(-39 88.9 161.1)">0.50</text>
<text x="90.5" y="158.9" transform="rotate(-39 90.5 158.9)">0.10</text>
<text x="94.8" y="156.3" transform="rotate(-39 94.8 156.3)">3.10</text>
<text x="104" y="159.5" transform="rotate(51 104 159.5)">0.10</text>
<text x="105.5" y="156.2" transform="rotate(51 105.5 156.2)">0.50</text>
<text x="109" y="161.1" transform="rotate(51 109 161.1)">0.10</text>
<text x="137.3" y="161.2" transform="rotate(51 137.3 161.2)">0.25</text>
<text x="134.1" y="165.5" transform="rotate(-39 134.1 165.5)">0.35</text>
<text x="135.3" y="167" transform="rotate(-39 135.3 167)">0.35</text>
<text x="136.9" y="164.7" transform="rotate(-39 136.9 164.7)">0.60</text>
<text x="139.8" y="167" transform="rotate(51 139.8 167)">0.60</text>
<text x="140.8" y="166.6" transform="rotate(51 140.8 166.6)">0.47</text>
<text x="142.2" y="165.1" transform="rotate(-39 142.2 165.1)">1.35</text>
<text x="143.7" y="167" transform="rotate(-39 143.7 167)">1.35</text>
<text x="138.8" y="168.2" transform="rotate(50 138.8 168.2)">0.47</text>
<text x="144.1" y="168.5" transform="rotate(-39 144.1 168.5)">0.25</text>
<text x="146.7" y="174" transform="rotate(51 146.7 174)">0.05</text>
<text x="154.5" y="169.7" transform="rotate(-39 154.5 169.7)">0.10</text>
<text x="181" y="169.3" transform="rotate(51 181 169.3)">0.05</text>
<text x="184.8" y="174" transform="rotate(51 184.8 174)">0.05</text>
<text x="150.7" y="179" transform="rotate(52 150.7 179)">0.05</text>
<text x="158" y="174" transform="rotate(-39 158 174)">0.10</text>
<text x="210" y="178.2" transform="rotate(-38 210 178.2)">0.05</text>
<text x="215" y="174.2" transform="rotate(-38 215 174.2)">0.05</text>
<text x="157.7" y="187.7" transform="rotate(51 157.7 187.7)">0.05</text>
<text x="197.5" y="188.2" transform="rotate(-40 197.5 188.2)">0.05</text>
<text x="161.7" y="192.7" transform="rotate(51 161.7 192.7)">0.05</text>
<text x="192.4" y="192.3" transform="rotate(-39 192.4 192.3)">0.05</text>
<text x="170.7" y="203.7" transform="rotate(51 170.7 203.7)">0.25</text>
<text x="180.5" y="201.9" transform="rotate(-39 180.5 201.9)">0.05</text>
<text x="174.5" y="205.1" transform="rotate(-39 174.5 205.1)">0.05</text>
<text x="176" y="206.8" transform="rotate(-39 176 206.8)">0.35</text>
</g>
</svg>
